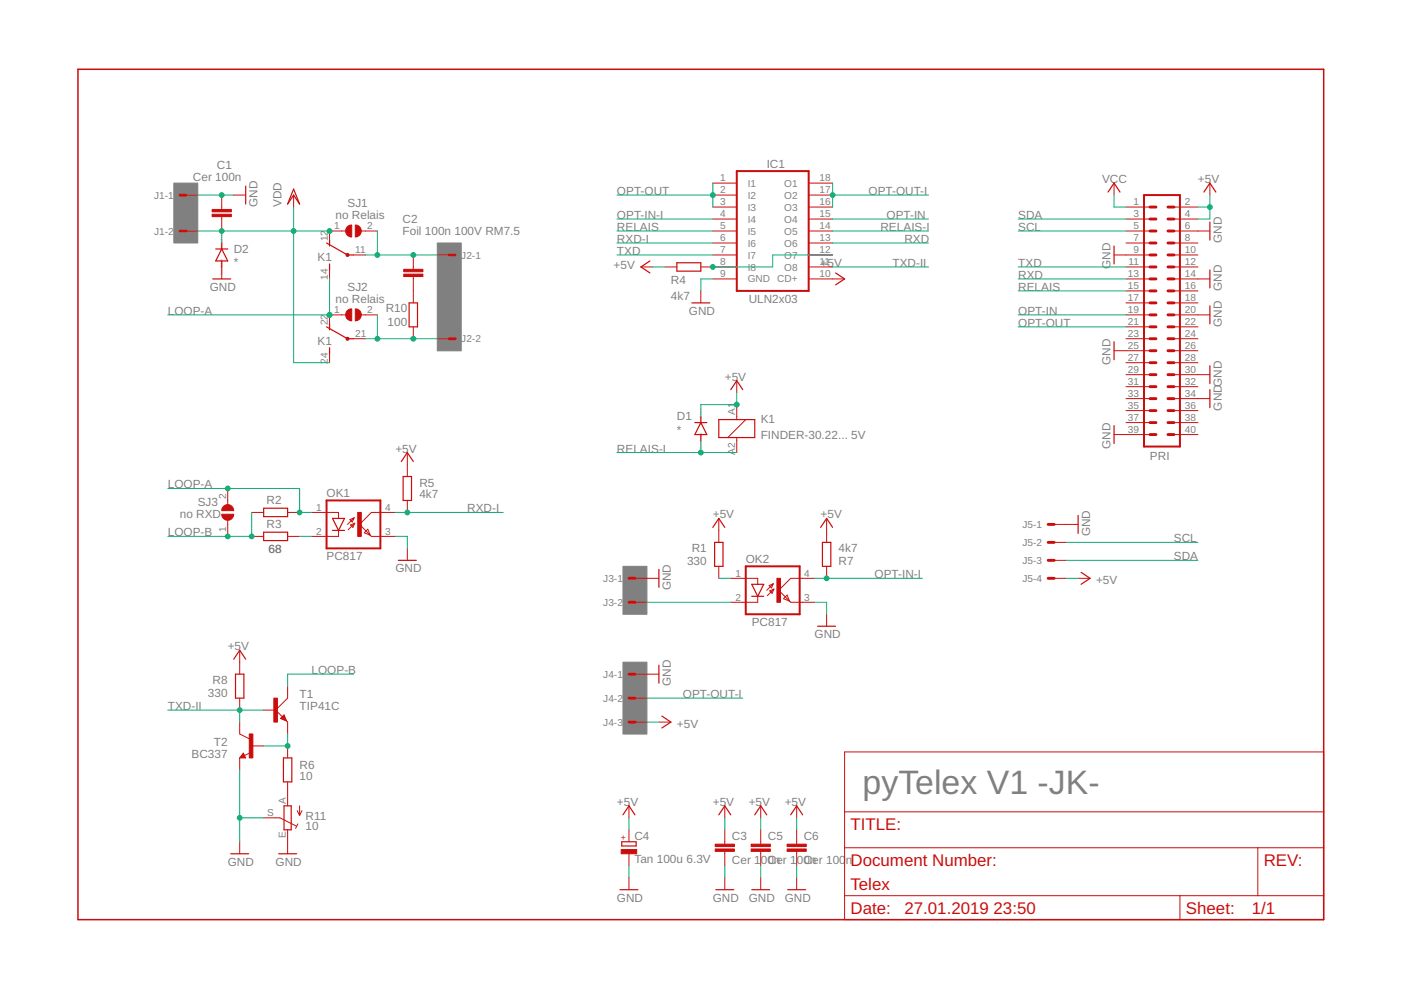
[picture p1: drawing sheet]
<svg xmlns="http://www.w3.org/2000/svg" width="297mm" height="210mm" viewBox="0 0 297 210" stroke-linecap="round" stroke-linejoin="round" font-family="sans-serif">
<g fill="#808080" stroke="#808080" stroke-width=".21">
<path d="M132.1 120.1h5.1v10.1h-5.1z"/>
<path d="M92.7 51.5h5.1v22.9h-5.1z"/>
<path d="M36.9 38.8h5v12.7h-5z"/>
<path d="M132.1 140.4h5.1v15.2h-5.1z"/>
</g>
<path d="M156.2 36.3h15.2v25.4h-15.2zM242.5 41.4h7.7v53.3h-7.7zM69.2 106.1h11.4v10.2h-11.4zM158.1 120.1h11.4v10.1h-11.4z" fill="none" stroke="#c90d0c" stroke-width=".42"/>
<g fill="none" stroke="#c90d0c" stroke-width=".21">
<path d="M151.1 38.8h5.1M171.4 38.8h5.1M236.2 38.8v2.6M256.5 38.8v2.6M39.4 41.4h2.5M39.4 49h2.5M47 41.4v3M47 45.9v3.1M47 56.6v2.5M49.6 41.4h2.5M62.3 41.4v2.5M69.9 56.6v2.5"/>
<path d="M73.3 49h-3.4v2.5M75 54.1h2.5M76.6 49h3.4M87.6 54.1v3M87.6 58.6v5.6M92.7 54.1h2.5M135.9 56.6h2.5M141 56.6h2.5M148.6 56.6h7.6M151.1 41.4h5.1M151.1 43.9h5.1M151.1 46.4h5.1"/>
<path d="M151.1 49h5.1M151.1 51.5h5.1M151.1 54.1h5.1M151.1 59.1h5.1M171.4 41.4h5.1M171.4 43.9h5.1M171.4 46.4h5.1M171.4 49h5.1M171.4 51.5h5.1M171.4 54.1h5.1M171.4 56.6h5.1M171.4 59.1h7.7"/>
<path d="M236.2 54.1h7.6M238.7 43.9h5.1M238.7 46.4h5.1M238.7 49h5.1M238.7 51.5h5.1M238.7 56.6h5.1M238.7 59.1h5.1M248.9 43.9h5.1M248.9 46.4h5.1M248.9 49h7.6M248.9 51.5h5.1M248.9 54.1h5.1"/>
<path d="M248.9 56.6h5.1M248.9 59.1h7.6M69.9 74.4v2.5M73.3 66.8h-3.4v2.5M75 71.8h2.5M76.6 66.8h3.4M87.6 69.3v2.5M92.7 71.8h2.5M148.6 61.7v2.5M236.2 74.4h7.6M238.7 71.8h5.1M238.7 61.7h5.1"/>
<path d="M238.7 64.2h5.1M238.7 66.8h5.1M238.7 69.3h5.1M238.7 76.9h5.1M238.7 79.4h5.1M248.9 71.8h5.1M248.9 61.7h5.1M248.9 64.2h5.1M248.9 66.8h7.6M248.9 69.3h5.1M248.9 74.4h5.1M248.9 76.9h5.1"/>
<path d="M248.9 79.4h7.6M86.4 95.9v5.1M156.2 80.7v2.5M156.2 85.8v3.2M156.2 92.8v3.1M158.1 89l-3.8 3.8M236.2 92.1h7.6M238.7 82h5.1M238.7 84.5h5.1M238.7 87.1h5.1M238.7 89.6h5.1M248.9 82h5.1"/>
<path d="M248.9 84.5h7.6M248.9 87.1h5.1M248.9 89.6h5.1M248.9 92.1h5.1M48.3 103.6v3.4M48.3 110.3v3.4M53.4 108.6h2.5M53.4 113.7h2.5M61 108.6h2.5M61 113.7h2.5M66.1 108.6h5.7v1.3M71.8 112.5v1.2h-5.7"/>
<path d="M74.2 110.2l.9-.4-.4 .9zM74.3 111.3l.9-.4-.4 .9zM75.1 109.8l-1.4 1.4M75.2 110.9l-1.4 1.4M78 112.2l.5 1.3-1.3-.5zM78.5 113.5l.2 .2h5.1M83.8 108.6h-5.1l-2.5 2.6 2.3 2.3M86.4 106.1v2.5M86.4 116.3v2.5M152.4 109.9v5.1M175.3 109.9v5.1M223.5 111.2h5.1"/>
<path d="M223.5 115h2.5M223.5 118.8h2.5M50.8 137.9v5M134.6 122.6h5.1M134.6 127.7h2.6M152.4 120.1v2.5M154.9 122.6h5.8v1.3M160.7 126.4v1.3h-5.8M163.1 124.1l.9-.3-.4 .9zM163.2 125.3l.9-.4-.4 .9zM164 123.8l-1.4 1.4M164.1 124.9l-1.4 1.4"/>
<path d="M166.9 126.2l.5 1.2-1.3-.5zM172.7 122.6h-5.1l-2.5 2.6 2.5 2.5h5.1M175.3 120.1v2.5M175.3 130.2v2.6M223.5 122.6h2.5M228.6 122.6h2.5M50.8 153.1v2.5l2.1 1M50.8 148v2.6M51.6 159.7l.5 1h-1.3zM53 159.6l-1.2 .6M53.4 158.2h2.5M55.9 150.6h2.5"/>
<path d="M58.4 150.6l1.7 1.6M60.2 151.6l.5 1.2-1.2-.5zM60.6 152.7l.4 .4v2.5M61 145.5v2.5l-2.6 2.6M61 158.2v2.5M134.6 153.1h2.6M134.6 142.9h5.1M134.6 148h2.6M139.7 153.1h2.5M179.1 159.4h101.5v35.6h-101.5zM50.8 160.7v2.5M50.8 178.5v2.5"/>
<path d="M55.9 173.4h3.4l3.5 1.8M61 165.8v5.1M61 175.9v5.1M63 171.9l.5 1M63.1 174.7l-.4 .9M63.5 170.9v2M64 171.9l-.5 1M133.3 170.9v2.5M133.3 175.9v2.6M153.7 170.9v2.5M153.7 175.9v3.1M161.3 170.9v2.5"/>
<path d="M161.3 175.9v3.1M168.9 170.9v2.5M168.9 175.9v3.1M179.1 179.7h101.5M179.1 172.1h101.5M266.7 179.7v10.2M133.3 181v2.6M133.3 186.1v2.5M153.7 180.5v3.1M153.7 186.1v2.5M161.3 180.5v3.1M161.3 186.1v2.5"/>
<path d="M168.9 180.5v3.1M168.9 186.1v2.5M179.1 189.9h101.5M250.2 189.9v5.1"/>
</g>
<g fill="none" stroke="#c90d0c" stroke-width=".25">
<path d="M52.1 39.5v3.8M45.1 59.1h3.8M45.7 52.8h2.6M47 52.8l1.3 2.5h-2.6zM47 51.5v1.3M47 55.3v1.3M62.3 40.1l1.2 3.2-1.2-1.9-1.3 1.9zM69.2 51.5l4.5 2.6h1.3M69.9 50.9v1.3M69.9 56v1.2M137.8 55.3l-1.9 1.3 1.9 1.3M143.5 55.7h5.1v1.8h-5.1z"/>
<path d="M177.2 57.9l1.9 1.2-1.9 1.3M234.9 40.7l1.3-1.9 1.3 1.9M236.2 52.2v3.8M255.2 40.7l1.3-1.9 1.3 1.9M256.5 47.1v3.8M256.5 57.2v3.8M69.2 69.3l4.5 2.5h1.3M69.9 68.7v1.2M69.9 73.7v1.3M86.7 64.2h1.8v5.1h-1.8zM146.7 64.2h3.8M236.2 72.5v3.8"/>
<path d="M256.5 64.9v3.8M256.5 77.5v3.8M85.1 97.9l1.3-2 1.2 2M147.3 89.6h2.6M148.6 88.3v1.3M148.6 92.1v1.3M148.6 89.6l1.3 2.5h-2.6zM152.4 89h7.6v3.8h-7.6zM154.9 82.6l1.3-1.9 1.3 1.9M236.2 90.2v3.8M256.5 82.6v3.8M55.9 107.8h5.1v1.7h-5.1z"/>
<path d="M55.9 112.8h5.1v1.8h-5.1zM70.5 109.9h2.5l-1.2 2.6zM70.5 112.5h2.5M84.5 118.8h3.8M85.5 101h1.7v5.1h-1.7zM151.1 111.8l1.3-1.9 1.3 1.9M151.5 115h1.8v5.1h-1.8zM174 111.8l1.3-1.9 1.2 1.9M174.4 115h1.7v5.1h-1.7zM228.6 109.3v3.8M49.6 139.8l1.2-1.9 1.3 1.9M139.7 120.7v3.8"/>
<path d="M159.4 123.9h2.5l-1.2 2.5zM159.4 126.4h2.5M173.4 132.8h3.8M229.2 121.3l1.9 1.3-1.9 1.3M49.9 142.9h1.8v5.1h-1.8zM59.7 152.3l.5-.5 .4 .9zM60.1 152.2l.5 .5M60.2 152.1l-.2 .2M139.7 141v3.8M140.3 151.8l1.9 1.3-1.9 1.2M51.6 160.2l-.1 .2h.3l-.2-.5-.5 .7h.7M60.1 160.7h1.8v5.1h-1.8z"/>
<path d="M60.2 170.9h1.5v5h-1.5zM131.8 178.5h3.1v.9h-3.1zM132.1 172.8l1.2-1.9 1.3 1.9M152.4 172.8l1.3-1.9 1.2 1.9M160 172.8l1.3-1.9 1.3 1.9M167.6 172.8l1.3-1.9 1.3 1.9M48.9 181h3.8M59.1 181h3.8M131.4 188.6h3.9M151.8 188.6h3.8M159.4 188.6h3.8M167 188.6h3.8"/>
</g>
<g fill="#c90d0c" stroke="#c90d0c" stroke-width=".21">
<path d="M58.1 148h.7v5.1h-.7z"/>
<path d="M52.9 155.6h.7v5.1h-.7z"/>
<path d="M75.8 108.6h.8v5.1h-.8z"/>
<path d="M164.7 122.6h.8v5.1h-.8z"/>
<path d="M85.6 58.1h4.1v.5h-4.1z"/>
<path d="M85.6 57.1h4.1v.5h-4.1z"/>
<path d="M45 44.4h4v.5h-4z"/>
<path d="M45 45.4h4v.5h-4z"/>
<path d="M151.6 180h4.1v.5h-4.1z"/>
<path d="M151.6 179h4.1v.5h-4.1z"/>
<path d="M131.7 180.1h3.3v.9h-3.3z"/>
<path d="M159.3 180h4v.5h-4z"/>
<path d="M159.3 179h4v.5h-4z"/>
<path d="M166.9 180h4v.5h-4z"/>
<path d="M166.9 179h4v.5h-4z"/>
</g>
<g fill="#c90d0c" stroke="#c90d0c" stroke-width=".21">
<path d="M73.4 71.6h.5v.5h-.5z" fill-rule="evenodd"/>
<path d="M75.3 47.7a1.27 1.27 0 0 1 1.3 1.3 1.27 1.27 0 0 1-1.3 1.2z" fill-rule="evenodd"/>
<path d="M73.6 48.1l.5-.3 .5-.1v2.5a1.27 1.27 0 0 1-1.2-.7 1.27 1.27 0 0 1 .2-1.4z" fill-rule="evenodd"/>
<path d="M75.3 65.5a1.27 1.27 0 0 1 1.3 1.3 1.27 1.27 0 0 1-1.3 1.2z" fill-rule="evenodd"/>
<path d="M73.6 65.9l.5-.3 .5-.1v2.5a1.29 1.29 0 0 1-1.2-.7 1.29 1.29 0 0 1 .2-1.4z" fill-rule="evenodd"/>
<path d="M47.4 107.3a1.27 1.27 0 0 1 1.4-.2 1.27 1.27 0 0 1 .8 1.2h-2.6l.1-.5z" fill-rule="evenodd"/>
<path d="M47 109h2.6a1.27 1.27 0 0 1-1.3 1.3 1.27 1.27 0 0 1-1.3-1.3z" fill-rule="evenodd"/>
<circle cx="73.7" cy="54.1" r=".33"/>
</g>
<g fill="none" stroke="#c90d0c" stroke-width=".61">
<path d="M38.1 41.4h1.3M38.1 49h1.3M95.2 54.1h1.3M243.8 49h1.3M243.8 46.4h1.3M243.8 43.9h1.3M243.8 54.1h1.3M243.8 51.5h1.3M243.8 59.1h1.3M243.8 56.6h1.3M247.6 49h1.3M247.6 46.4h1.3"/>
<path d="M247.6 43.9h1.3M247.6 54.1h1.3M247.6 51.5h1.3M247.6 59.1h1.3M247.6 56.6h1.3M95.2 71.8h1.3M243.8 61.7h1.3M243.8 66.8h1.3M243.8 64.2h1.3M243.8 74.4h1.3M243.8 71.8h1.3M243.8 69.3h1.3"/>
<path d="M243.8 79.4h1.3M243.8 76.9h1.3M247.6 61.7h1.3M247.6 66.8h1.3M247.6 64.2h1.3M247.6 74.4h1.3M247.6 71.8h1.3M247.6 69.3h1.3M247.6 79.4h1.3M247.6 76.9h1.3M243.8 84.5h1.3M243.8 82h1.3"/>
<path d="M243.8 87.1h1.3M243.8 89.6h1.3M243.8 92.1h1.3M247.6 84.5h1.3M247.6 82h1.3M247.6 87.1h1.3M247.6 89.6h1.3M247.6 92.1h1.3M222.2 111.2h1.3M222.2 115h1.3M222.2 118.8h1.3M133.3 122.6h1.3"/>
<path d="M133.3 127.7h1.3M222.2 122.6h1.3M133.3 142.9h1.3M133.3 148h1.3M133.3 153.1h1.3"/>
</g>
<path d="M16.5 14.7h264.1v180.3h-264.1z" fill="none" stroke="#c90d0c" stroke-width=".32"/>
<g fill="none" stroke="#0dab76" stroke-width=".21">
<path d="M151.1 38.8v5.1M176.5 38.8v5.1M41.9 41.4h7.7M41.9 49h28M47 49v2.5M62.3 43.9v33h7.6M69.9 59.1v7.7h-34.3M77.5 54.1h15.2M80 49v5.1M130.8 41.4h20.3M130.8 49h20.3M130.8 46.4h20.3"/>
<path d="M130.8 54.1h20.3M130.8 51.5h20.3M138.4 56.6h2.6M151.1 59.1h-2.5v2.6M176.5 41.4h20.3M176.5 49h20.3M176.5 46.4h20.3M176.5 54.1h-12.7v2.5h-12.7M176.5 56.6h20.3M176.5 51.5h20.3M215.9 59.1h22.8M215.9 49h22.8"/>
<path d="M215.9 46.4h22.8M215.9 56.6h22.8M236.2 41.4v2.5h2.5M254 43.9h2.5M256.5 41.4v5h-2.5M77.5 71.8h15.2M80 66.8v5M215.9 66.8h22.8M215.9 61.7h22.8M215.9 69.3h22.8M130.8 95.9h25.4M148.6 93.4v2.5"/>
<path d="M156.2 83.2v2.6h-7.6v2.5M35.6 103.6h27.9v5h2.6M53.4 108.6v5.1h-17.8M63.5 113.7h2.6M83.8 113.7h2.6v2.6M83.8 108.6h22.9M226 118.8h28M226 115h28M137.2 127.7h17.7M152.4 122.6h2.5M172.7 122.6h22.9M172.7 127.7h2.6v2.5"/>
<path d="M226 122.6h2.6M35.6 150.6h20.3M50.8 150.6v2.5M61 155.6v2.6h-5.1M75 142.9h-14v2.6M137.2 153.1h2.5M137.2 148h20.3M50.8 173.4h5.1M50.8 163.2v15.3M133.3 173.4v2.5M153.7 173.4v2.5M161.3 173.4v2.5"/>
<path d="M168.9 173.4v2.5M133.3 183.6v2.5M153.7 183.6v2.5M161.3 183.6v2.5M168.9 183.6v2.5"/>
</g>
<g fill="#0dab76" stroke="#0dab76" stroke-width=".21">
<circle cx="69.9" cy="66.8" r=".51"/>
<circle cx="63.5" cy="108.6" r=".51"/>
<circle cx="48.3" cy="103.6" r=".51"/>
<circle cx="47" cy="41.4" r=".51"/>
<circle cx="50.8" cy="173.4" r=".51"/>
<circle cx="62.3" cy="49" r=".51"/>
<circle cx="47" cy="49" r=".51"/>
<circle cx="69.9" cy="49" r=".51"/>
<circle cx="87.6" cy="71.8" r=".51"/>
<circle cx="80" cy="71.8" r=".51"/>
<circle cx="53.4" cy="113.7" r=".51"/>
<circle cx="48.3" cy="113.7" r=".51"/>
<circle cx="156.2" cy="85.8" r=".51"/>
<circle cx="256.5" cy="43.9" r=".51"/>
<circle cx="148.6" cy="95.9" r=".51"/>
<circle cx="61" cy="158.2" r=".51"/>
<circle cx="50.8" cy="150.6" r=".51"/>
<circle cx="151.1" cy="41.4" r=".51"/>
<circle cx="176.5" cy="41.4" r=".51"/>
<circle cx="151.1" cy="56.6" r=".51"/>
<circle cx="87.6" cy="54.1" r=".51"/>
<circle cx="80" cy="54.1" r=".51"/>
<circle cx="175.3" cy="122.6" r=".51"/>
<circle cx="86.4" cy="108.6" r=".51"/>
</g>
<text font-size="7.2" fill="#808080" x="182.9" y="168.3">pyTelex V1 -JK-</text>
<g font-size="3.6" fill="#c90d0c">
<text x="180.3" y="175.9">TITLE:</text>
<text x="180.3" y="183.6">Document Number:</text>
<text x="267.9" y="183.6">REV:</text>
<text x="180.3" y="188.6">Telex</text>
<text x="180.3" y="193.7">Date:</text>
<text x="191.8" y="193.7">27.01.2019</text>
<text x="210.7" y="193.7">23:50</text>
<text x="251.4" y="193.7">Sheet:</text>
<text x="265.4" y="193.7">1/1</text>
</g>
<g font-size="2.5" fill="#808080">
<text x="46" y="35.9">C1</text>
<text x="162.6" y="35.5">IC1</text>
<text x="40.9" y="38.4">Cer 100n</text>
<text x="130.8" y="41.4">OPT-OUT</text>
<text x="184.1" y="41.4">OPT-OUT-I</text>
<text x="233.7" y="38.8">VCC</text>
<text x="254" y="38.8">+5V</text>
<text x="54.6" y="43.9" transform="rotate(-90 54.6 43.9)">GND</text>
<text x="59.7" y="43.9" transform="rotate(-90 59.7 43.9)">VDD</text>
<text x="71.1" y="46.4">no Relais</text>
<text x="73.7" y="43.9">SJ1</text>
<text x="85.4" y="47.3">C2</text>
<text x="130.8" y="46.4">OPT-IN-I</text>
<text x="188" y="46.4">OPT-IN</text>
<text x="215.9" y="46.4">SDA</text>
<text x="49.5" y="53.6">D2</text>
<text x="85.4" y="49.9">Foil 100n 100V RM7.5</text>
<text x="130.8" y="49">RELAIS</text>
<text x="130.8" y="51.5">RXD-I</text>
<text x="186.7" y="49">RELAIS-I</text>
<text x="191.8" y="51.5">RXD</text>
<text x="215.9" y="49">SCL</text>
<text x="259.1" y="51.5" transform="rotate(-90 259.1 51.5)">GND</text>
<text x="49.5" y="56.4">*</text>
<text x="67.3" y="55.3">K1</text>
<text x="130.1" y="57.1">+5V</text>
<text x="130.8" y="54.1">TXD</text>
<text x="174" y="56.6">+5V</text>
<text x="189.2" y="56.6">TXD-II</text>
<text x="215.9" y="56.6">TXD</text>
<text x="215.9" y="59.1">RXD</text>
<text x="235.4" y="57.1" transform="rotate(-90 235.4 57.1)">GND</text>
<text x="44.5" y="61.7">GND</text>
<text x="71.1" y="64.2">no Relais</text>
<text x="73.7" y="61.7">SJ2</text>
<text x="142.2" y="63.7">4k7</text>
<text x="142.2" y="60.2">R4</text>
<text x="158.7" y="64.2">ULN2x03</text>
<text x="215.9" y="61.7">RELAIS</text>
<text x="259.1" y="61.7" transform="rotate(-90 259.1 61.7)">GND</text>
<text x="35.6" y="66.7">LOOP-A</text>
<text x="81.8" y="66.2">R10</text>
<text x="82.2" y="69">100</text>
<text x="146" y="66.7">GND</text>
<text x="215.9" y="66.7">OPT-IN</text>
<text x="215.9" y="69.3">OPT-OUT</text>
<text x="259.1" y="69.3" transform="rotate(-90 259.1 69.3)">GND</text>
<text x="67.3" y="73.1">K1</text>
<text x="235.4" y="77.4" transform="rotate(-90 235.4 77.4)">GND</text>
<text x="153.7" y="80.7">+5</text>
<text x="156.5" y="80.7">V</text>
<text x="143.5" y="89.1">D1</text>
<text x="161.3" y="89.6">K1</text>
<text x="259.1" y="87.1" transform="rotate(-90 259.1 87.1)">GNDGND</text>
<text x="83.8" y="96">+5</text>
<text x="86.7" y="96">V</text>
<text x="130.8" y="96">RELAIS-I</text>
<text x="143.5" y="91.9">*</text>
<text x="161.3" y="93">FINDER-30.22... 5V</text>
<text x="235.4" y="95.1" transform="rotate(-90 235.4 95.1)">GND</text>
<text x="243.8" y="97.6">PRI</text>
<text x="35.6" y="103.6">LOOP-A</text>
<text x="41.9" y="107.4">SJ3</text>
<text x="56.5" y="106.8">R2</text>
<text x="69.2" y="105.5">OK1</text>
<text x="88.9" y="105.6">4k7</text>
<text x="88.9" y="103.3">R5</text>
<text x="35.6" y="113.7">LOOP-B</text>
<text x="38.1" y="109.9">no RXD</text>
<text x="56.5" y="111.9">R3</text>
<text x="99.1" y="108.6">RXD-I</text>
<text x="151.1" y="109.9">+</text>
<text x="152.6" y="109.9">5V</text>
<text x="174" y="109.9">+</text>
<text x="175.4" y="109.9">5V</text>
<text x="231.1" y="113.7" transform="rotate(-90 231.1 113.7)">GND</text>
<text x="56.9" y="117.3">68</text>
<text x="69.2" y="118.8">PC817</text>
<text x="145.7" y="119.8">330</text>
<text x="146.7" y="117">R1</text>
<text x="158.1" y="119.4">OK2</text>
<text x="177.8" y="117">4k7</text>
<text x="177.8" y="119.8">R7</text>
<text x="248.9" y="118.8">SDA</text>
<text x="248.9" y="115">SCL</text>
<text x="83.8" y="121.3">GND</text>
<text x="142.2" y="125.2" transform="rotate(-90 142.2 125.2)">GND</text>
<text x="185.4" y="122.6">OPT-IN-I</text>
<text x="232.4" y="123.9">+5V</text>
<text x="48.3" y="137.9">+5V</text>
<text x="159.4" y="132.8">PC817</text>
<text x="172.7" y="135.3">GND</text>
<text x="66.1" y="142.9">LOOP-B</text>
<text x="44.1" y="147.8">330</text>
<text x="45.1" y="144.9">R8</text>
<text x="63.5" y="148">T1</text>
<text x="142.2" y="145.5" transform="rotate(-90 142.2 145.5)">GND</text>
<text x="144.8" y="148">OPT-OUT-I</text>
<text x="35.6" y="150.5">TXD-II</text>
<text x="63.5" y="150.5">TIP41C</text>
<text x="143.5" y="154.4">+5V</text>
<text x="40.6" y="160.7">BC337</text>
<text x="45.3" y="158.2">T2</text>
<text x="63.5" y="165.3">10</text>
<text x="63.5" y="163">R6</text>
<text x="64.8" y="173.8">R11</text>
<text x="130.8" y="170.9">+5</text>
<text x="133.7" y="170.9">V</text>
<text x="151.1" y="170.9">+5</text>
<text x="154" y="170.9">V</text>
<text x="158.7" y="170.9">+5</text>
<text x="161.6" y="170.9">V</text>
<text x="166.4" y="170.9">+5</text>
<text x="169.2" y="170.9">V</text>
<text x="64.8" y="175.9">10</text>
<text x="134.5" y="178">C4</text>
<text x="155.2" y="178.1">C3</text>
<text x="162.8" y="178.1">C5</text>
<text x="170.4" y="178.1">C6</text>
<text x="48.3" y="183.6">GND</text>
<text x="58.4" y="183.6">GND</text>
<text x="134.5" y="183.1">Tan 100u 6.3V</text>
<text x="155.2" y="183.2">Cer 1</text>
<text x="161.3" y="183.2">00n</text>
<text x="162.8" y="183.2">Cer 1</text>
<text x="168.9" y="183.2">00n</text>
<text x="170.4" y="183.2">Cer 100</text>
<text x="179.3" y="183.2">n</text>
<text x="130.8" y="191.2">GND</text>
<text x="151.1" y="191.2">GND</text>
<text x="158.7" y="191.2">GND</text>
<text x="166.4" y="191.2">GND</text>
</g>
<g font-size="2.1" fill="#808080">
<text x="152.7" y="38.5">1</text>
<text x="152.7" y="41">2</text>
<text x="158.5" y="39.6">I1</text>
<text x="166.3" y="39.6">O1</text>
<text x="173.8" y="38.5">18</text>
<text x="173.8" y="41">17</text>
<text x="32.7" y="42.1">J1-1</text>
<text x="152.7" y="43.5">3</text>
<text x="152.7" y="46.1">4</text>
<text x="158.5" y="42.1">I2</text>
<text x="158.5" y="44.7">I3</text>
<text x="158.5" y="47.2">I4</text>
<text x="166.3" y="42.1">O2</text>
<text x="166.3" y="44.7">O3</text>
<text x="166.3" y="47.2">O4</text>
<text x="173.8" y="43.5">16</text>
<text x="173.8" y="46.1">15</text>
<text x="240.3" y="43.5">1</text>
<text x="240.3" y="46.1">3</text>
<text x="251.2" y="43.5">2</text>
<text x="251.2" y="46.1">4</text>
<text x="32.7" y="49.7">J1-2</text>
<text x="69.5" y="51.2" transform="rotate(-90 69.5 51.2)">12</text>
<text x="70.9" y="48.6">1</text>
<text x="75.3" y="53.7">11</text>
<text x="77.8" y="48.6">2</text>
<text x="152.7" y="48.6">5</text>
<text x="152.7" y="51.2">6</text>
<text x="152.7" y="53.7">7</text>
<text x="158.5" y="49.7">I5</text>
<text x="158.5" y="52.3">I6</text>
<text x="166.3" y="49.7">O5</text>
<text x="166.3" y="52.3">O6</text>
<text x="173.8" y="48.6">14</text>
<text x="173.8" y="51.2">13</text>
<text x="173.8" y="53.7">12</text>
<text x="240.3" y="48.6">5</text>
<text x="240.3" y="51.2">7</text>
<text x="240.3" y="53.7">9</text>
<text x="251.2" y="48.6">6</text>
<text x="251.2" y="51.2">8</text>
<text x="251.2" y="53.7">10</text>
<text x="69.5" y="59.3" transform="rotate(-90 69.5 59.3)">14</text>
<text x="97.8" y="54.8">J2-1</text>
<text x="152.7" y="56.2">8</text>
<text x="152.7" y="58.8">9</text>
<text x="158.5" y="54.8">I7</text>
<text x="158.5" y="57.4">I8</text>
<text x="158.5" y="59.9">GND CD+</text>
<text x="166.3" y="57.4">O8</text>
<text x="166.3" y="54.8">O7</text>
<text x="173.8" y="56.2">11</text>
<text x="173.8" y="58.8">10</text>
<text x="239.1" y="58.8">13</text>
<text x="239.3" y="56.2">11</text>
<text x="251.2" y="56.2">12</text>
<text x="251.2" y="58.8">14</text>
<text x="239.1" y="61.3">15</text>
<text x="239.1" y="63.9">17</text>
<text x="251.2" y="61.3">16</text>
<text x="251.2" y="63.9">18</text>
<text x="69.5" y="68.9" transform="rotate(-90 69.5 68.9)">22</text>
<text x="70.9" y="66.4">1</text>
<text x="75.3" y="71.5">21</text>
<text x="77.8" y="66.4">2</text>
<text x="239.1" y="66.4">19</text>
<text x="239.1" y="68.9">21</text>
<text x="239.1" y="71.5">23</text>
<text x="251.2" y="66.4">20</text>
<text x="251.2" y="68.9">22</text>
<text x="251.2" y="71.5">24</text>
<text x="69.5" y="77.1" transform="rotate(-90 69.5 77.1)">24</text>
<text x="97.8" y="72.6">J2-2</text>
<text x="239.1" y="74">25</text>
<text x="239.1" y="76.6">27</text>
<text x="251.2" y="74">26</text>
<text x="251.2" y="76.6">28</text>
<text x="239.1" y="79.1">29</text>
<text x="239.1" y="81.6">31</text>
<text x="251.2" y="79.1">30</text>
<text x="251.2" y="81.6">32</text>
<text x="155.9" y="88" transform="rotate(-90 155.9 88)">A1</text>
<text x="239.1" y="84.2">33</text>
<text x="239.1" y="86.7">35</text>
<text x="239.1" y="89.2">37</text>
<text x="251.2" y="84.2">34</text>
<text x="251.2" y="86.7">36</text>
<text x="251.2" y="89.2">38</text>
<text x="239.1" y="91.8">39</text>
<text x="251.2" y="91.8">40</text>
<text x="155.9" y="96.4" transform="rotate(-90 155.9 96.4)">A2</text>
<text x="47.9" y="105.8" transform="rotate(-90 47.9 105.8)">2</text>
<text x="47.9" y="112.7" transform="rotate(-90 47.9 112.7)">1</text>
<text x="67.1" y="108.3">1</text>
<text x="67.1" y="113.4">2</text>
<text x="81.6" y="113.4">3</text>
<text x="81.6" y="108.3">4</text>
<text x="216.8" y="112">J5-1</text>
<text x="216.8" y="115.8">J5-2</text>
<text x="216.8" y="119.6">J5-3</text>
<text x="127.9" y="123.4">J3-1</text>
<text x="155.9" y="122.3">1</text>
<text x="170.5" y="122.3">4</text>
<text x="216.8" y="123.4">J5-4</text>
<text x="127.9" y="128.5">J3-2</text>
<text x="155.9" y="127.3">2</text>
<text x="170.5" y="127.3">3</text>
<text x="127.9" y="143.7">J4-1</text>
<text x="127.9" y="148.8">J4-2</text>
<text x="127.9" y="153.9">J4-3</text>
<text x="56.7" y="173">S</text>
<text x="60.6" y="170.5" transform="rotate(-90 60.6 170.5)">A</text>
<text x="60.6" y="177.7" transform="rotate(-90 60.6 177.7)">E</text>
</g>
<text font-size="1.8" fill="#c90d0c" x="132.8" y="178.1" transform="rotate(-90 132.8 178.1)">+</text>
<g font-size=".6" fill="#ffba08">
<text x="47.2" y="53.2" transform="rotate(-90 47.2 53.2)">SpiceOrder 2</text>
<text x="47.2" y="58.3" transform="rotate(-90 47.2 58.3)">SpiceOrder 1</text>
<text x="148.8" y="95.1" transform="rotate(-90 148.8 95.1)">SpiceOrder 1</text>
<text x="148.8" y="90" transform="rotate(-90 148.8 90)">SpiceOrder 2</text>
</g>
</svg>
